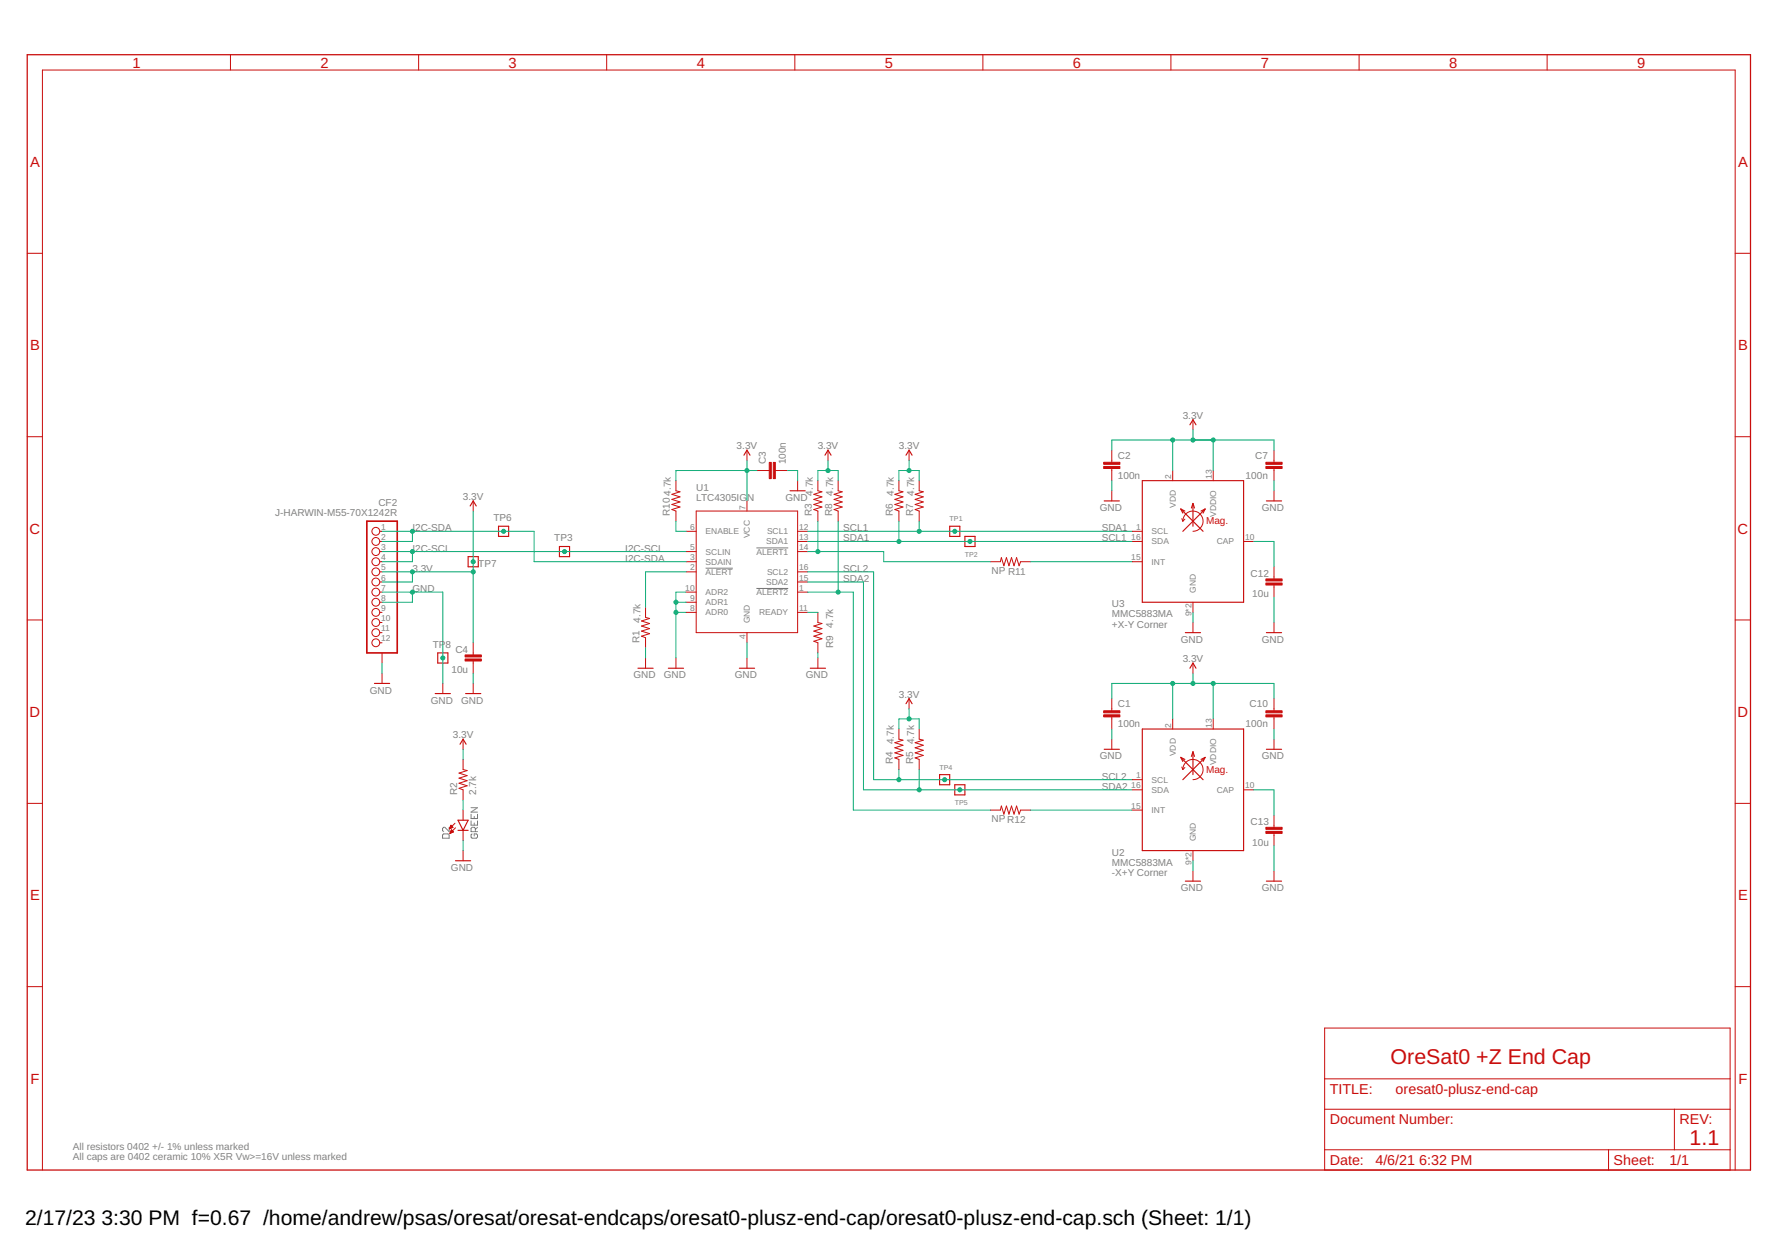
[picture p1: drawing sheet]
<svg xmlns="http://www.w3.org/2000/svg" width="297mm" height="210mm" viewBox="0 0 297 210" stroke-linecap="round" stroke-linejoin="round" font-family="sans-serif">
<g fill="none" stroke="#808080" stroke-width=".17">
<path d="M117.9 95h4.6M126.4 91.6h5.4M126.4 98.3h5.4M74 139.5l.2-.1h.7l.2 .1v.6h-1.1zM75.1 138.3v.7l-.7-.7h-.2l-.2 .2v.3l.2 .2M78.7 136.1v.7h1.1v-.7M78.7 137.2v.7h1.1v-.7M78.7 135h1.1l-1.1 .7h1.1M78.9 139.4l-.2 .1v.4l.2 .2h.7l.2-.2v-.4l-.2-.1h-.3v.3M79.3 136.4v.4M79.3 137.5v.4M79.5 139v-.5l-.2-.2h-.4l-.2 .2v.5h1.1"/>
<path d="M79.8 138.3l-.3 .3"/>
</g>
<path d="M4.6 9.1h288v186.4h-288z" fill="none" stroke="#c90d0c" stroke-width=".21"/>
<g fill="none" stroke="#c90d0c" stroke-width=".17">
<path d="M38.5 9.1v2.6M70 9.1v2.6M101.4 9.1v2.6M132.9 9.1v2.6M164.3 9.1v2.6M195.7 9.1v2.6M227.2 9.1v2.6M258.6 9.1v2.6M4.6 42.3h2.5M290 42.3h2.6M4.6 73h2.5M124.9 75.2v1.7"/>
<path d="M126.6 78.6h2M129.6 78.6h2M138.4 75.2v1.7M152 75.2v1.7M185.8 75.2v2.1M185.8 78.3v2M196 78.6v1.7M199.4 70.1v1.7M202.8 78.6v1.7M213 75.2v2.1M213 78.3v2M290 73h2.6"/>
<path d="M63.5 88.8h.4M63.5 90.5h.4M63.5 92.2h.4M63.5 93.9h.4M63.5 95.6h.4M63.5 97.3h.4M63.5 99h.4M79.1 83.7v1.7M113 80.3v1.7l.7 .2-1.4 .4 1.4 .4-1.4 .5 1.4 .4-1.4 .4 1.4 .4-1.4 .5 .7 .2v1.7M114.7 88.8h1.7M114.7 92.2h1.7M114.7 93.9h1.7"/>
<path d="M114.7 95.6h1.7M114.7 99h1.7M116.4 85.4h16.9v20.3h-16.9zM124.9 83.7v1.7M133.3 88.8h1.7M133.3 90.5h1.7M133.3 92.2h1.7M133.3 95.6h1.7M133.3 97.3h1.7M133.3 99h1.7M133.3 80.3v1.7M136.7 80.3v1.7l.7 .2-1.4 .4 1.4 .4-1.4 .5 1.4 .4-1.4 .4 1.4 .4-1.4 .5 .7 .2v1.7"/>
<path d="M140.1 80.3v1.7l.7 .2-1.4 .4 1.4 .4-1.4 .5 1.4 .4-1.4 .4 1.4 .4-1.4 .5 .7 .2v1.7M150.3 80.3v1.7l.6 .2-1.3 .4 1.3 .4-1.3 .5 1.3 .4-1.3 .4 1.3 .4-1.3 .5 .7 .2v1.7M153.6 80.3v1.7l.7 .2-1.3 .4 1.3 .4-1.3 .5 1.3 .4-1.3 .4 1.3 .4-1.3 .5 .6 .2v1.7M165.5 93.9h1.7l.2-.7 .4 1.4 .4-1.4 .5 1.4 .4-1.4 .4 1.4 .4-1.4 .4 1.4 .3-.7h1.7M185.8 82v1.7M189.2 88.8h1.7M189.2 90.5h1.7M189.2 93.9h1.7M197.5 86.7l.2 .4M197.7 87.1a1.69 1.69 0 0 1 1.7-1.7 1.69 1.69 0 0 1 1.7 1.7 1.69 1.69 0 0 1-1.7 1.7M198.1 86.8l-.4 .3M207.9 90.5h1.7"/>
<path d="M213 82v1.7M213 94.7v2.1M213 97.8v2M4.6 103.6h2.5M63.5 100.6h.4M63.5 102.3h.4M63.5 104h.4M63.5 105.7h.4M63.5 107.4h.4M63.9 109.1v1.7M63.9 112.5v1.7M74 114.2v1.7"/>
<path d="M79.1 107.4v2.1M79.1 110.5v2M79.1 114.2v1.7M107.9 101.5v1.7l.7 .2-1.4 .4 1.4 .4-1.4 .4 1.4 .5-1.4 .4 1.4 .4-1.4 .4 .7 .3v1.7M107.9 110v1.7M113 110v1.7M114.7 100.6h1.7M114.7 102.3h1.7M124.9 105.7v1.7M124.9 110v1.7M133.3 102.3h1.7M136.7 102.3v1.7l.7 .2-1.4 .4 1.4 .5-1.4 .4 1.4 .4-1.4 .4 1.4 .4-1.4 .5 .7 .2v1.7"/>
<path d="M136.7 110v1.7M152 116.8v1.6M185.8 116.8v2M185.8 119.8v2M199.4 100.6v1.7M199.4 104v1.7M199.4 110.8v1.7M213 104v1.7M213 116.8v2M213 119.8v2M290 103.6h2.6M4.6 134.3h2.5"/>
<path d="M75.1 138.5h.1M75.2 138.4h.2M75.2 138.3h.3M75.2 138.3h.5M75.2 139.3h.1M75.2 138.2h.4M75.2 139.2h.2M75.3 139.1h.3M75.3 138.1h.3M75.3 138.1h.2M75.3 139h.5M75.4 138h.1"/>
<path d="M75.4 137.9l.3 .4-.6 .2zM75.4 138.9h.3M75.4 138.8h.2M75.4 138.8h.1M75.5 138.7l.3 .3-.6 .3zM76.1 137.6l-1 .9M76.1 138.3l-.9 1M77.4 123.5v1.7M77.4 126.9v1.7l.7 .2-1.4 .4 1.4 .4-1.4 .4 1.4 .5-1.4 .4 1.4 .4-1.4 .4 .7 .3v1.7M77.4 135.4v1.7M77.4 138.8v1.7M150.3 121.8v1.7l.6 .2-1.3 .4 1.3 .4-1.3 .5 1.3 .4-1.3 .4 1.3 .4-1.3 .5 .7 .2v1.7"/>
<path d="M153.6 121.8v1.7l.7 .2-1.3 .4 1.3 .4-1.3 .5 1.3 .4-1.3 .4 1.3 .4-1.3 .5 .6 .2v1.7M165.5 135.4h1.7l.2-.7 .4 1.4 .4-1.4 .5 1.4 .4-1.4 .4 1.4 .4-1.4 .4 1.4 .3-.7h1.7M185.8 123.5v1.7M189.2 132h1.7M189.2 130.3h1.7M189.2 135.4h1.7M196 120.1v1.7M197.5 128.2l.2 .4M197.7 128.6a1.69 1.69 0 0 1 1.7-1.7 1.69 1.69 0 0 1 1.7 1.7 1.69 1.69 0 0 1-1.7 1.7M198.1 128.3l-.4 .3M202.8 120.1v1.7M207.9 132h1.7"/>
<path d="M213 123.5v1.7M213 136.2v2.1M213 139.3v2M290 134.3h2.6M77.4 142.2v1.6M199.4 142.2v1.6M199.4 145.6v1.7M213 145.6v1.7M4.6 164.9h2.5M221.4 171.8h67.8v23.7h-67.8zM290 164.9h2.6M7.1 195.5v-183.8h282.9v183.8"/>
<path d="M221.4 185.4h67.8M221.4 192.2h67.8M221.4 180.3h67.8M268.9 192.2v3.3M279.9 185.4v6.8"/>
<circle cx="62.8" cy="93.9" r=".66"/>
<circle cx="62.8" cy="97.3" r=".66"/>
<circle cx="62.8" cy="88.8" r=".66"/>
<circle cx="62.8" cy="92.2" r=".66"/>
<circle cx="62.8" cy="95.6" r=".66"/>
<circle cx="62.8" cy="99" r=".66"/>
<circle cx="62.8" cy="90.5" r=".66"/>
<circle cx="62.8" cy="102.3" r=".66"/>
<circle cx="62.8" cy="105.7" r=".66"/>
<circle cx="62.8" cy="107.4" r=".66"/>
<circle cx="62.8" cy="100.6" r=".66"/>
<circle cx="62.8" cy="104" r=".66"/>
</g>
<g fill="none" stroke="#c90d0c" stroke-width=".19">
<path d="M124.4 76.1l.5-.9 .5 .9M137.9 76.1l.5-.9 .5 .9M151.4 76.1l.6-.9 .5 .9M198.9 71l.5-.9 .5 .9M78.3 93h1.6v1.7h-1.6zM78.6 84.6l.5-.9 .5 .9M83.3 87.9h1.7v1.7h-1.7zM93.5 91.3h1.7v1.7h-1.7zM132.1 82h2.5M158.7 87.9h1.7v1.7h-1.7zM161.3 89.6h1.7v1.7h-1.7zM184.6 83.7h2.5"/>
<path d="M190.9 80.3h17v20.3h-17zM197.4 85.1l3.7 3.7M197.4 85.1l.3 .6M197.4 85.1l.7 .3M199.4 84.1v3.8M199.4 84.1l-.2 .8M199.4 84.1l.3 .8M201.4 85.1l-3.7 3.7M201.4 85.1l-.6 .3M201.4 85.1l-.3 .6M211.7 83.7h2.5M62.6 114.2h2.5"/>
<path d="M72.7 115.9h2.6M73.2 109.1h1.7v1.7h-1.7zM77.8 115.9h2.6M106.6 111.7h2.6M111.7 111.7h2.6M123.6 111.7h2.5M135.4 111.7h2.6M151.4 117.6l.6-.8 .5 .8M198.1 105.7h2.6M198.9 111.7l.5-.9 .5 .9M211.7 105.7h2.5M76.6 137.1h1.7l-.9 1.7z"/>
<path d="M76.6 138.8h1.7M76.9 124.4l.5-.9 .5 .9M157.1 129.5h1.6v1.6h-1.6zM159.6 131.1h1.7v1.7h-1.7zM184.6 125.2h2.5M190.9 121.8h17v20.4h-17zM197.4 126.6l3.7 3.7M197.4 126.6l.3 .7M197.4 126.6l.7 .3M199.4 125.6v3.9M199.4 125.6l-.2 .8M199.4 125.6l.3 .8"/>
<path d="M201.4 126.6l-3.7 3.7M201.4 126.6l-.6 .3M201.4 126.6l-.3 .7M211.7 125.2h2.5M76.1 143.8h2.6M198.1 147.3h2.6M211.7 147.3h2.5"/>
</g>
<g fill="#c90d0c" stroke="#c90d0c" stroke-width=".17">
<path d="M184.5 119.5h2.7v.3h-2.7z"/>
<path d="M184.5 118.8h2.7v.3h-2.7z"/>
<path d="M184.5 78h2.7v.3h-2.7z"/>
<path d="M184.5 77.3h2.7v.3h-2.7z"/>
<path d="M211.6 78h2.7v.3h-2.7z"/>
<path d="M211.6 77.3h2.7v.3h-2.7z"/>
<path d="M211.6 119.5h2.7v.3h-2.7z"/>
<path d="M211.6 118.8h2.7v.3h-2.7z"/>
<path d="M211.6 97.4h2.7v.4h-2.7z"/>
<path d="M211.6 96.8h2.7v.3h-2.7z"/>
<path d="M211.6 138.9h2.7v.4h-2.7z"/>
<path d="M211.6 138.3h2.7v.3h-2.7z"/>
<path d="M129.3 77.3h.3v2.7h-.3z"/>
<path d="M128.6 77.3h.3v2.7h-.3z"/>
<path d="M77.7 110.1h2.8v.4h-2.8z"/>
<path d="M77.7 109.5h2.8v.3h-2.8z"/>
</g>
<path d="M61.3 87.1h5.1v22h-5.1z" fill="none" stroke="#c90d0c" stroke-width=".28"/>
<g fill="none" stroke="#0dab76" stroke-width=".17">
<path d="M124.9 76.9v6.8M126.6 78.6h-13.6v1.7M131.6 78.6h1.7v1.7M138.4 76.9v1.7M152 76.9v1.7M185.8 75.2v-1.7h27.2v1.7M196 73.5v5.1M199.4 71.8v1.7M202.8 73.5v5.1M63.9 99h10.1v15.2M63.9 95.6h15.2M63.9 88.8h25.4v5.1h25.4"/>
<path d="M63.9 92.2h50.8M68.9 88.8v1.7h-5M68.9 92.2v1.7h-5M68.9 95.6v1.7h-5M68.9 99v1.6h-5M79.1 85.4v22M113 87.1v1.7h1.7M114.7 99h-1.7v11M114.7 95.6h-6.8v5.9M135 99h7.6v36.4h22.9M135 95.6h11v34.7h43.2M135 97.3h9.3v34.7h44.9"/>
<path d="M135 90.5h54.2M135 88.8h54.2M135 92.2h12.7v1.7h17.8M136.7 80.3v-1.7h3.4v1.7M136.7 87.1v5.1M140.1 87.1v11.9M150.3 80.3v-1.7h3.3v1.7M150.3 87.1v3.4M153.6 87.1v1.7M172.3 93.9h16.9M185.8 80.3v1.7M209.6 90.5h3.4v4.2"/>
<path d="M213 80.3v1.7M213 99.8v4.2M63.9 110.8v1.7M79.1 112.5v1.7M107.9 108.3v1.7M113 100.6h1.7M113 102.3h1.7M124.9 107.4v2.6M135 102.3h1.7M136.7 109.1v.9M152 118.4v1.7M185.8 116.8v-2.6h27.2v2.6"/>
<path d="M196 114.2v5.9M199.4 102.3v1.7M199.4 112.5v1.7M202.8 114.2v5.9M77.4 125.2v1.7M77.4 133.7v1.7M150.3 121.8v-1.7h3.3v1.7M150.3 128.6v1.7M153.6 128.6v3.4M172.3 135.4h16.9M185.8 121.8v1.7M209.6 132h3.4v4.2"/>
<path d="M213 121.8v1.7M77.4 140.5v1.7M199.4 143.8v1.8M213 141.3v4.3"/>
</g>
<g fill="#0dab76" stroke="#0dab76" stroke-width=".17">
<circle cx="68.9" cy="99" r=".34"/>
<circle cx="74" cy="110" r=".34"/>
<circle cx="113" cy="102.3" r=".34"/>
<circle cx="113" cy="100.6" r=".34"/>
<circle cx="199.4" cy="114.2" r=".34"/>
<circle cx="196" cy="114.2" r=".34"/>
<circle cx="202.8" cy="114.2" r=".34"/>
<circle cx="199.4" cy="73.5" r=".34"/>
<circle cx="196" cy="73.5" r=".34"/>
<circle cx="202.8" cy="73.5" r=".34"/>
<circle cx="152" cy="120.1" r=".34"/>
<circle cx="124.9" cy="78.6" r=".34"/>
<circle cx="152" cy="78.6" r=".34"/>
<circle cx="79.1" cy="93.9" r=".34"/>
<circle cx="79.1" cy="95.6" r=".34"/>
<circle cx="68.9" cy="95.6" r=".34"/>
<circle cx="138.4" cy="78.6" r=".34"/>
<circle cx="153.6" cy="132" r=".34"/>
<circle cx="160.4" cy="132" r=".34"/>
<circle cx="157.9" cy="130.3" r=".34"/>
<circle cx="150.3" cy="130.3" r=".34"/>
<circle cx="150.3" cy="90.5" r=".34"/>
<circle cx="162.1" cy="90.5" r=".34"/>
<circle cx="153.6" cy="88.8" r=".34"/>
<circle cx="159.6" cy="88.8" r=".34"/>
<circle cx="68.9" cy="92.2" r=".34"/>
<circle cx="94.4" cy="92.2" r=".34"/>
<circle cx="68.9" cy="88.8" r=".34"/>
<circle cx="84.2" cy="88.8" r=".34"/>
<circle cx="136.7" cy="92.2" r=".34"/>
<circle cx="140.1" cy="99" r=".34"/>
</g>
<g font-size="3.6" fill="#c90d0c">
<text x="232.4" y="177.7">OreSat0 +Z End Cap</text>
<text x="282.4" y="191.3">1.1</text>
</g>
<g font-size="3.5">
<text x="4.2" y="204.7">2/17/23</text>
<text x="17" y="204.7">3:30 PM f=0.67 /home/andrew/psas/oresat/oresat-endcaps/oresat0-plusz-end-cap/oresat0-plusz-end-cap.sch (Sheet: 1/1)</text>
</g>
<g font-size="2.5" fill="#c90d0c">
<text x="22.1" y="11.3">1</text>
<text x="53.6" y="11.3">2</text>
<text x="85" y="11.3">3</text>
<text x="116.5" y="11.3">4</text>
<text x="147.9" y="11.3">5</text>
<text x="179.3" y="11.3">6</text>
<text x="210.8" y="11.3">7</text>
<text x="242.2" y="11.3">8</text>
<text x="273.7" y="11.3">9</text>
<text x="5" y="27.9">A</text>
<text x="290.5" y="27.9">A</text>
<text x="5" y="58.5">B</text>
<text x="290.5" y="58.5">B</text>
<text x="4.9" y="89.2">C</text>
<text x="290.4" y="89.2">C</text>
<text x="4.9" y="119.8">D</text>
<text x="290.4" y="119.8">D</text>
<text x="5" y="150.4">E</text>
<text x="290.5" y="150.4">E</text>
<text x="5.1" y="181.1">F</text>
<text x="290.6" y="181.1">F</text>
</g>
<g font-size="2.4" fill="#c90d0c">
<text x="222.3" y="182.8">TITLE:</text>
<text x="233.3" y="182.8">oresat0-plusz-end-cap</text>
<text x="222.3" y="187.9">Document Number:</text>
<text x="280.7" y="187.9">REV:</text>
<text x="222.3" y="194.7">Date:</text>
<text x="229.9" y="194.7">4/6/21</text>
<text x="237.2" y="194.7">6:32 PM</text>
<text x="269.7" y="194.7">Sheet:</text>
<text x="279" y="194.7">1/1</text>
</g>
<g font-size="1.7" fill="#808080">
<text x="197.7" y="70">3.3V</text>
<text x="123.1" y="75.1">3.3V</text>
<text x="128" y="77.6" transform="rotate(-90 128 77.6)">C3</text>
<text x="131.4" y="77.6" transform="rotate(-90 131.4 77.6)">100n</text>
<text x="136.7" y="75.1">3.3V</text>
<text x="150.2" y="75.1">3.3V</text>
<text x="186.9" y="76.7">C2</text>
<text x="209.8" y="76.7">C7</text>
<text x="77.4" y="83.5">3.3V</text>
<text x="112.1" y="82.9" transform="rotate(-90 112.1 82.9)">4.7k</text>
<text x="116.4" y="83.7">LTC4305IG</text>
<text x="116.4" y="82">U1</text>
<text x="124.9" y="83.7">N</text>
<text x="131.3" y="83.7">GND</text>
<text x="135.9" y="82.9" transform="rotate(-90 135.9 82.9)">4.7k</text>
<text x="139.3" y="82.9" transform="rotate(-90 139.3 82.9)">4.7k</text>
<text x="149.4" y="82.9" transform="rotate(-90 149.4 82.9)">4.7k</text>
<text x="152.8" y="82.9" transform="rotate(-90 152.8 82.9)">4.7k</text>
<text x="186.9" y="80.1">100n</text>
<text x="208.2" y="80.1">100n</text>
<text x="46" y="86.2">J-HARWIN-M55-70X1242R</text>
<text x="63.2" y="84.6">CF2</text>
<text x="68.9" y="88.8">I2C-SDA</text>
<text x="82.5" y="87.1">TP6</text>
<text x="112" y="86.2" transform="rotate(-90 112 86.2)">R10</text>
<text x="135.7" y="86.2" transform="rotate(-90 135.7 86.2)">R3</text>
<text x="139.1" y="86.2" transform="rotate(-90 139.1 86.2)">R8</text>
<text x="140.9" y="88.8">SCL1</text>
<text x="149.3" y="86.2" transform="rotate(-90 149.3 86.2)">R6</text>
<text x="152.7" y="86.2" transform="rotate(-90 152.7 86.2)">R7</text>
<text x="183.8" y="85.4">GND</text>
<text x="184.2" y="88.8">SDA1</text>
<text x="210.9" y="85.4">GND</text>
<text x="68.9" y="95.6">3.3V</text>
<text x="68.9" y="92.2">I2C-SCL</text>
<text x="80" y="94.7">TP7</text>
<text x="92.7" y="90.5">TP3</text>
<text x="104.5" y="92.2">I2C-SCL</text>
<text x="104.5" y="93.9">I2C-SDA</text>
<text x="140.9" y="95.6">SCL2</text>
<text x="140.9" y="90.5">SDA1</text>
<text x="165.7" y="95.9">NP R11</text>
<text x="184.2" y="90.5">SCL1</text>
<text x="68.9" y="99">GND</text>
<text x="140.9" y="97.3">SDA</text>
<text x="144.4" y="97.3">2</text>
<text x="185.9" y="101.5">U3</text>
<text x="209" y="96.4">C12</text>
<text x="209.3" y="99.8">10u</text>
<text x="106.9" y="107.4" transform="rotate(-90 106.9 107.4)">R1</text>
<text x="107.1" y="104" transform="rotate(-90 107.1 104)">4.7k</text>
<text x="139.3" y="104.9" transform="rotate(-90 139.3 104.9)">4.7k</text>
<text x="185.9" y="104.9">+X-Y Corner</text>
<text x="185.9" y="103.2">MMC5883MA</text>
<text x="197.4" y="107.4">GND</text>
<text x="210.9" y="107.4">GND</text>
<text x="72.3" y="108.3">TP</text>
<text x="74.5" y="108.3">8</text>
<text x="75.5" y="112.5">10u</text>
<text x="76.1" y="109.1">C4</text>
<text x="105.9" y="113.4">GND</text>
<text x="111" y="113.4">GND</text>
<text x="122.8" y="113.4">GND</text>
<text x="134.7" y="113.4">GND</text>
<text x="139.3" y="108.3" transform="rotate(-90 139.3 108.3)">R9</text>
<text x="197.7" y="110.6">3.3V</text>
<text x="61.8" y="115.9">GND</text>
<text x="72" y="117.6">GND</text>
<text x="77.1" y="117.6">GND</text>
<text x="150.2" y="116.6">3.3V</text>
<text x="186.9" y="118.2">C1</text>
<text x="208.9" y="118.2">C10</text>
<text x="75.7" y="123.4">3.3V</text>
<text x="149.4" y="124.4" transform="rotate(-90 149.4 124.4)">4.7k</text>
<text x="152.8" y="124.4" transform="rotate(-90 152.8 124.4)">4.7k</text>
<text x="186.9" y="121.6">100n</text>
<text x="208.2" y="121.6">100n</text>
<text x="149.3" y="127.8" transform="rotate(-90 149.3 127.8)">R4</text>
<text x="152.7" y="127.8" transform="rotate(-90 152.7 127.8)">R5</text>
<text x="183.8" y="126.9">GND</text>
<text x="184.2" y="132">SDA2</text>
<text x="184.2" y="130.3">SCL2</text>
<text x="210.9" y="126.9">GND</text>
<text x="76.4" y="132.8" transform="rotate(-90 76.4 132.8)">R2</text>
<text x="79.6" y="132.8" transform="rotate(-90 79.6 132.8)">2.7k</text>
<text x="165.7" y="137.4">NP R12</text>
<text x="209" y="137.9">C13</text>
<text x="185.9" y="143">U2</text>
<text x="209.3" y="141.3">10u</text>
<text x="75.4" y="145.6">GND</text>
<text x="185.9" y="146.4">-X+Y Corner</text>
<text x="185.9" y="144.7">MMC5883MA</text>
<text x="197.4" y="148.9">GND</text>
<text x="210.9" y="148.9">GND</text>
<text x="12.2" y="192.1">All resistors 0402 +/- 1% unless marked</text>
<text x="12.2" y="193.8">All caps are 0402 ceramic 10% X5R Vw&gt;=16V unless marked</text>
</g>
<g font-size="1.7" fill="#c90d0c">
<text x="201.6" y="87.6">Mag.</text>
<text x="201.6" y="129.1">Mag.</text>
</g>
<g font-size="1.4" fill="#808080">
<text x="195.8" y="80.1" transform="rotate(-90 195.8 80.1)">2</text>
<text x="202.6" y="80.1" transform="rotate(-90 202.6 80.1)">13</text>
<text x="63.7" y="88.6">1</text>
<text x="115.4" y="88.6">6</text>
<text x="117.9" y="89.3">ENABLE</text>
<text x="124.6" y="85.2" transform="rotate(-90 124.6 85.2)">7</text>
<text x="125.4" y="89.9" transform="rotate(-90 125.4 89.9)">VCC</text>
<text x="128.2" y="89.3">SCL1</text>
<text x="133.6" y="88.6">12</text>
<text x="189.9" y="88.6">1</text>
<text x="192.5" y="89.3">SCL</text>
<text x="196.5" y="84.9" transform="rotate(-90 196.5 84.9)">VDD</text>
<text x="203.3" y="86.4" transform="rotate(-90 203.3 86.4)">VDDIO</text>
<text x="63.7" y="90.2">2</text>
<text x="63.7" y="91.9">3</text>
<text x="63.7" y="93.6">4</text>
<text x="63.7" y="95.3">5</text>
<text x="115.4" y="91.9">5</text>
<text x="115.4" y="93.6">3</text>
<text x="115.4" y="95.3">2</text>
<text x="117.9" y="92.7">SCLIN</text>
<text x="117.9" y="94.4">SDAIN</text>
<text x="126.4" y="92.7">ALERT1</text>
<text x="128.1" y="91">SDA1</text>
<text x="133.6" y="90.2">13</text>
<text x="133.6" y="91.9">14</text>
<text x="133.6" y="95.3">16</text>
<text x="189.1" y="90.2">16</text>
<text x="189.1" y="93.6">15</text>
<text x="192.5" y="91">SDA</text>
<text x="192.5" y="94.4">INT</text>
<text x="203.4" y="91">CAP</text>
<text x="208.1" y="90.2">10</text>
<text x="63.7" y="97">6</text>
<text x="63.7" y="98.7">7</text>
<text x="63.7" y="100.4">8</text>
<text x="114.6" y="98.7">10</text>
<text x="115.4" y="100.4">9</text>
<text x="117.9" y="96.1">ALERT</text>
<text x="117.9" y="99.5">ADR2</text>
<text x="117.9" y="101.2">ADR1</text>
<text x="126.4" y="99.5">ALERT2</text>
<text x="128.1" y="97.8">SDA2</text>
<text x="128.2" y="96.1">SCL2</text>
<text x="133.6" y="97">15</text>
<text x="133.6" y="98.7">1</text>
<text x="199.9" y="99.1" transform="rotate(-90 199.9 99.1)">GND</text>
<text x="63.7" y="102.1">9</text>
<text x="63.7" y="103.8">10</text>
<text x="63.7" y="105.5">11</text>
<text x="63.7" y="107.2">12</text>
<text x="115.4" y="102.1">8</text>
<text x="117.9" y="102.9">ADR0</text>
<text x="124.6" y="106.8" transform="rotate(-90 124.6 106.8)">4</text>
<text x="125.4" y="104.2" transform="rotate(-90 125.4 104.2)">GND</text>
<text x="126.9" y="102.9">READY</text>
<text x="133.6" y="102.1">11</text>
<text x="199.2" y="103" transform="rotate(-90 199.2 103)">9*2</text>
<text x="195.8" y="121.6" transform="rotate(-90 195.8 121.6)">2</text>
<text x="202.6" y="121.6" transform="rotate(-90 202.6 121.6)">13</text>
<text x="189.1" y="131.8">16</text>
<text x="189.9" y="130.1">1</text>
<text x="192.5" y="130.8">SCL</text>
<text x="196.5" y="126.4" transform="rotate(-90 196.5 126.4)">VDD</text>
<text x="203.3" y="127.9" transform="rotate(-90 203.3 127.9)">VDDIO</text>
<text x="208.1" y="131.8">10</text>
<text x="189.1" y="135.1">15</text>
<text x="192.5" y="132.5">SDA</text>
<text x="192.5" y="135.9">INT</text>
<text x="203.4" y="132.5">CAP</text>
<text x="199.9" y="140.6" transform="rotate(-90 199.9 140.6)">GND</text>
<text x="199.2" y="144.5" transform="rotate(-90 199.2 144.5)">9*2</text>
</g>
<g font-size="1.2" fill="#808080">
<text x="158.7" y="87.1">TP1</text>
<text x="161.3" y="93">TP2</text>
<text x="157" y="128.6">TP4</text>
<text x="159.6" y="134.5">TP5</text>
</g>
</svg>
